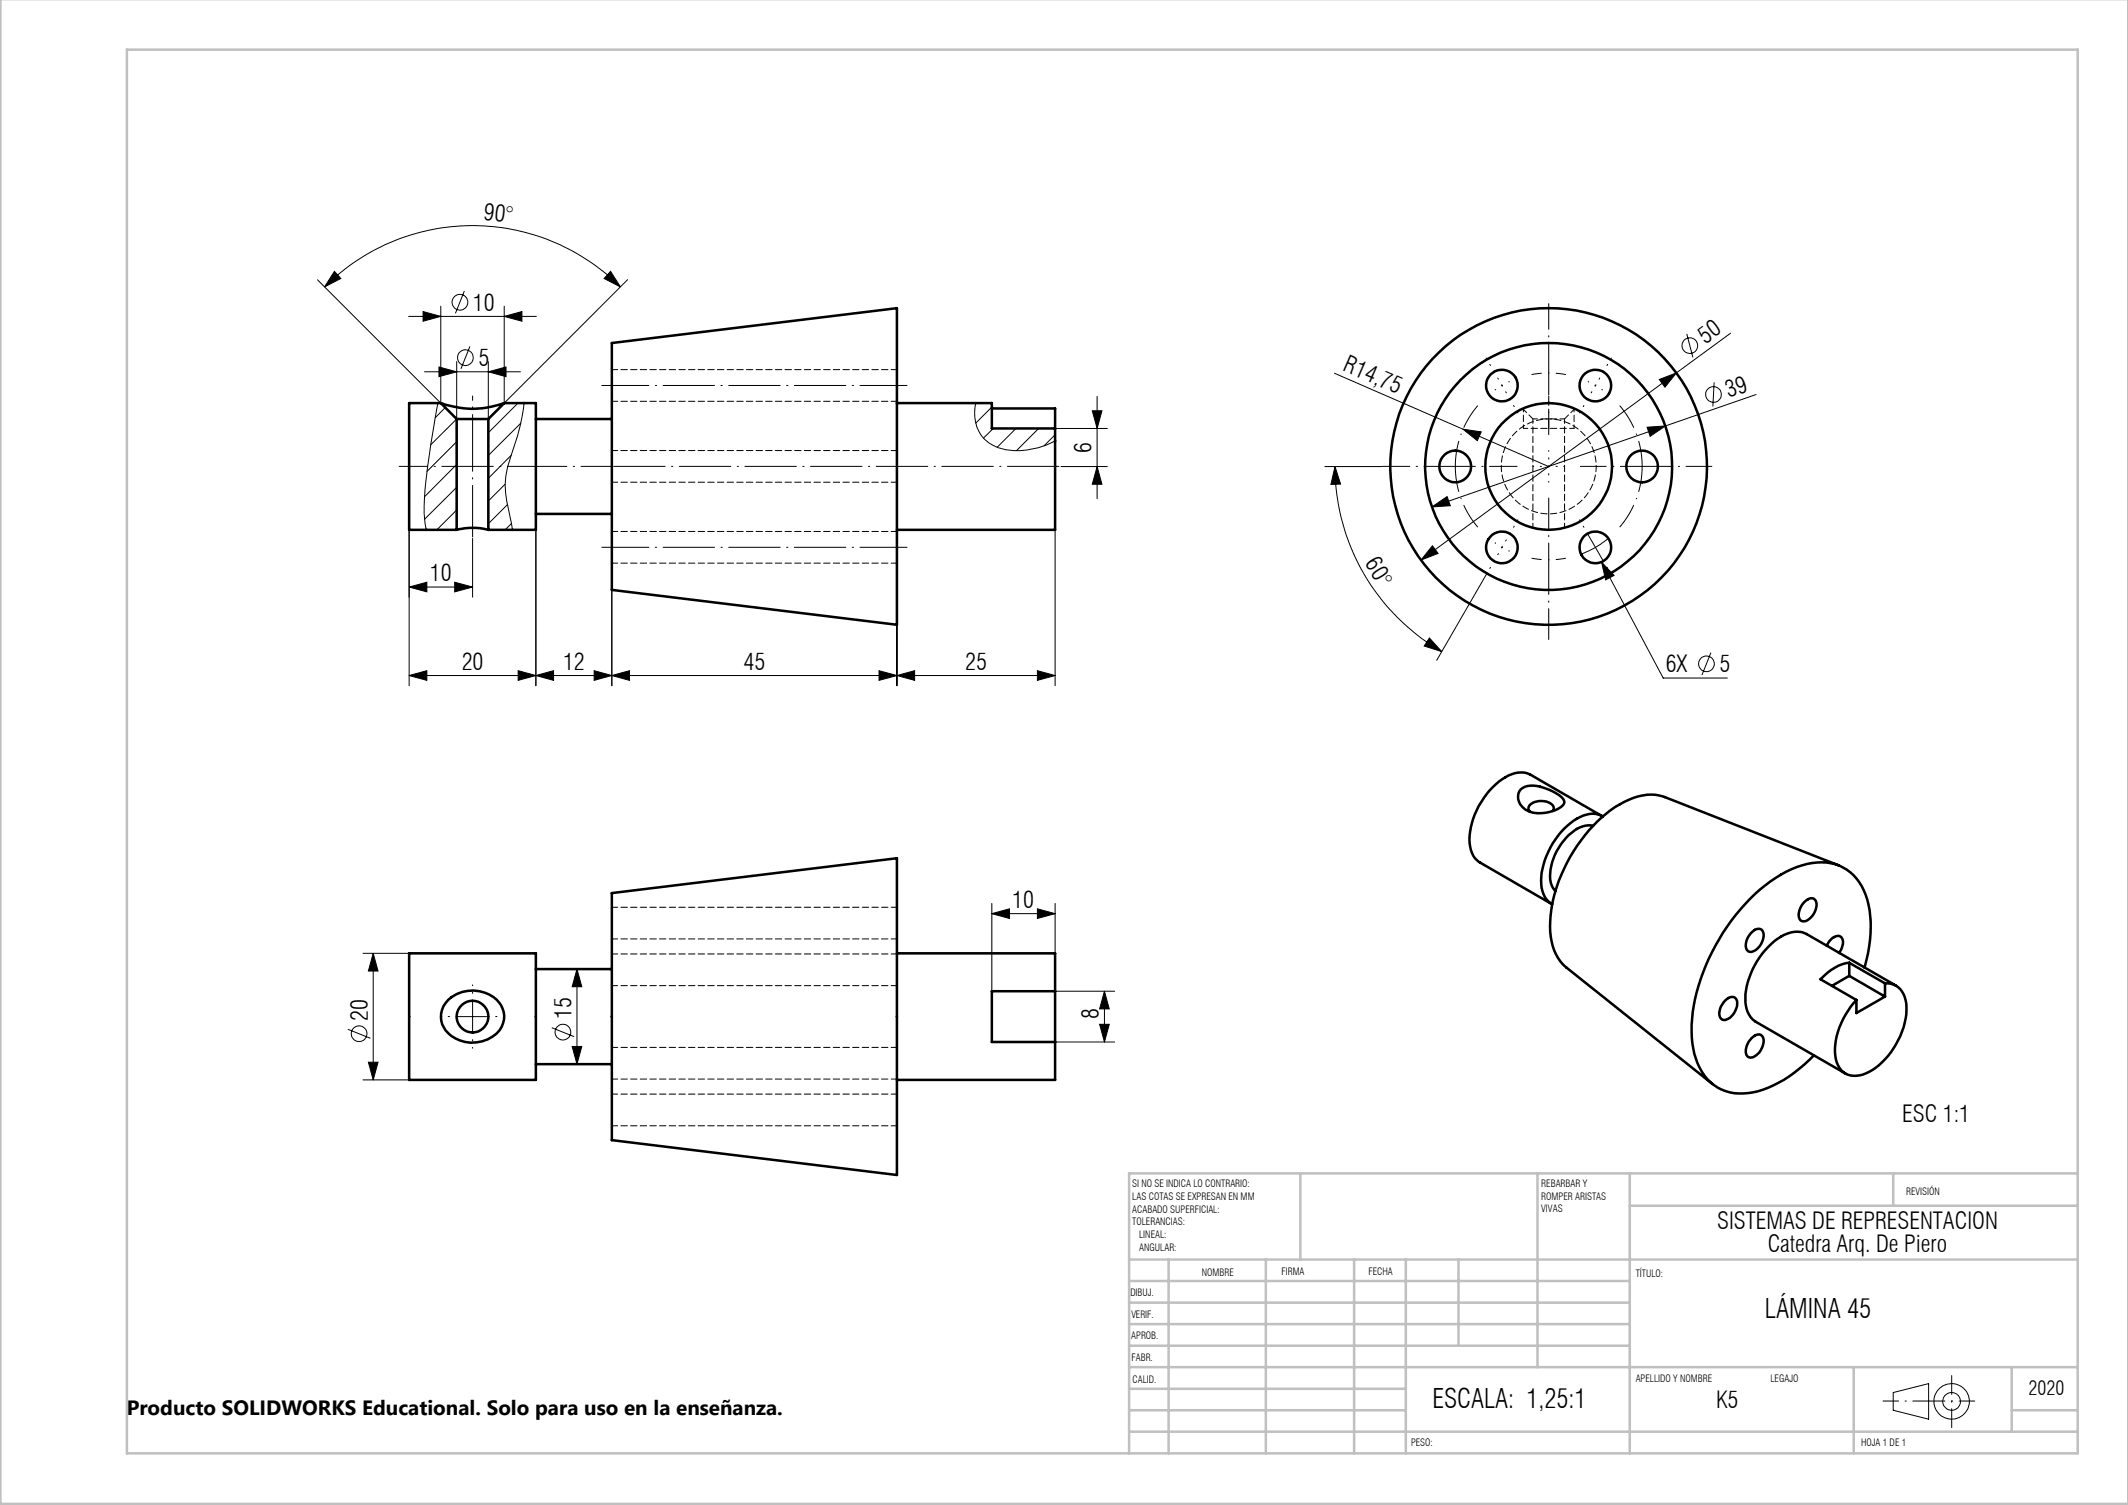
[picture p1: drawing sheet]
<svg xmlns="http://www.w3.org/2000/svg" width="420mm" height="297mm" viewBox="0 0 420 297" stroke-linecap="round" stroke-linejoin="round" font-family="sans-serif">
<g fill="none" stroke="#000" stroke-width=".2">
<path d="M62.7 55.2l24.2 24.3M64.1 56.6a41.3 41.3 0 0 1 58.3 0M66 53.5l1.3 1.5-3.2 1.6zM91.7 57.4l-1.8 4.4M120.5 53.5l1.9 3.1-3.2-1.6zM123.9 55.2l-24.3 24.3M80.6 62.4h25.3M83.5 61.5l3.5 .9-3.5 1zM83.8 73.4h18.9M86.4 79.5l-.5 3.1a119.2 119.2 0 0 0-2.2 18.7l.4 3.3M86.6 72.4l3.5 1-3.5 .9zM87 60.4v19"/>
<path d="M90.1 71.4v11.2M92.7 68.4l-1.7 4.4M96.4 73.4l3.5-1v1.9zM96.4 71.4v11.2M99.5 62.4l3.5-.9v1.9zM99.5 60.4v19M102.2 79.5l-5.8 5.9M103.4 79.5a42.9 42.9 0 0 1-2.6 10.6 15.9 15.9 0 0 0-.4 10.4l.7 4.1M192.6 79.5a7.9 7.9 0 0 0 1.8 7.2 9 9 0 0 0 6.9 2.2 16.2 16.2 0 0 0 6.9-1.9M216.5 78.2v20.2M263.4 73.7l25.3 11M327.5 74.9l3.4-1.3-2.3 2.8z"/>
<path d="M330.9 73.6l-50.4 36.9M332.9 65.9l1.2 4.6M338.3 75.5l-.2 4.7M341.6 65.8l-10.7 7.8M346.6 77.9l-64 22.1M87.9 80.4l-2 2M90.1 82.7l-5.1 5.1M90.1 87.2l-5.8 5.8M90.1 91.6l-6.3 6.4M90.1 96.2l-6.3 6.3M99.7 95.6l-3.3 3.3M100.2 99.6l-3.8 3.8"/>
<path d="M100.9 89.9l-4.5 4.5M102.8 83.5l-6.4 6.4M105.8 82.8v52.5M120.8 82.8v52.5M195.8 80.3l-3.2 3.2M196 84.6l-1.9 1.9M200.5 84.6l-3.7 3.7M205 84.6l-4.4 4.3M208.2 85.8l-2.1 2.2M208.4 84.6h10.1M209.4 92.1h9.1M215.6 81.1h1.9l-1 3.5z"/>
<path d="M216.5 92.1l1 3.5h-1.9zM261.5 92.1h11.2M263.5 92.1l1.1 3.4-1.9 .1zM263.5 92.1a42.2 42.2 0 0 0 21.1 36.5M288.7 84.7l3.6 .5-.7 1.8zM288.7 84.7l16.9 7.4M325.1 84.3l3.6-.2-3 2zM80.8 115.8l3.4-.9v1.9zM80.8 104.7v30.6M80.8 115.8h12.5M89.7 114.9l3.6 .9-3.6 1zM90.1 100.6l-3.9 4"/>
<path d="M93.3 106.3v11.6M100.9 103.3l-1.2 1.3M208.2 104.7v30.6M282.6 100l3-2 .6 1.8zM282.7 107.7l1.1 1.5-3.3 1.3zM293.3 113.5l-9.7 16.8M313.3 105.3l1.6 2.7M314.9 108l-2.9 1.4M314.9 108l1.5 2.7M316.1 110.9l2.5 2.7-1.7 .8zM316.1 110.9l12.2 22.9h12.6M317.4 106.3l-2.5 1.7"/>
<path d="M80.8 133.3l3.4-.9v1.9zM80.8 133.3h127.4M102.3 132.4l3.5 .9-3.5 1zM105.8 133.3l3.5-.9v1.9zM117.3 132.4l3.5 .9-3.5 1zM120.8 133.3l3.4-.9v1.9zM173.5 132.4l3.5 .9-3.5 1zM177 133.3l3.5-.9v1.9zM177 123.4v11.9M204.8 132.4l3.4 .9-3.4 1zM282.1 125.9l2.5 2.7-3.5-1.1zM337.7 128.8l-1.8 4.4"/>
<path d="M195.8 178.3v17.2M204.8 179.3l3.4 1-3.4 1zM208.2 178.3v17.2M71.6 188.1h9M73.7 188.1l.9 3.5h-1.9zM73.7 188.1v25M93.3 197.5v6.3M113.9 191.2l.9 3.5h-1.9zM113.9 191.2v18.8M195.8 180.3l3.4-1v2zM195.8 180.3h12.4M208.4 195.6h11.6"/>
<path d="M218 195.6v10M218 195.6l.9 3.5h-1.9zM68.7 203.1l4.4 1.8M71.6 213.1h9M72.7 209.6h1.9l-.9 3.5zM90.1 200.6h6.3M108.9 202.8l4.4 1.8M112.9 206.5h1.9l-.9 3.5zM208.4 205.6h11.6M217 202.1h1.9l-.9 3.5zM373.7 274.8l6.9-1.8v7.1l-6.9-1.8z"/>
<circle cx="90.8" cy="59.7" r="1.55"/>
<circle cx="91.9" cy="70.6" r="1.55"/>
<circle cx="333.5" cy="68.2" r="1.54"/>
<circle cx="338.2" cy="77.8" r="1.55"/>
<circle cx="336.8" cy="131" r="1.55"/>
<circle cx="70.9" cy="204" r="1.54"/>
<circle cx="111.1" cy="203.7" r="1.55"/>
<circle cx="385.2" cy="276.6" r="1.75"/>
<circle cx="385.2" cy="276.5" r="3.5"/>
</g>
<path d="M371.6 276.5h18.2" fill="none" stroke="#000" stroke-width=".2" stroke-dasharray="6.3 1.3 .3 1.3" stroke-dashoffset="3.3"/>
<path d="M385.2 271.5v10.2" fill="none" stroke="#000" stroke-width=".2" stroke-dasharray="6.3 1.3 .3 1.3" stroke-dashoffset="2.6"/>
<g fill="none" stroke="#c0c0c0" stroke-width=".5">
<path d="M.1 -.1v296.9h419.9M25 9.8h385.1v277h-385.1zM256.6 231.6v17M303.5 231.6v38.2M321.7 231.6v55.2M321.7 237.9h88.4M373.7 231.6v6.3M410.1 231.6h-187.3v55.2M222.8 248.6h187.3M222.8 257.1h98.9M222.8 252.8h98.9M230.6 248.6v38.2"/>
<path d="M249.8 248.6v38.2M267.3 248.6v38.2M277.5 248.6v38.2M287.9 248.6v17M222.8 265.6h98.9M222.8 261.3h98.9M222.8 278.3h54.7M222.8 274.1h54.7M222.8 269.8h187.3M365.9 269.8v17M397.1 278.3h13M397.1 269.8v12.7"/>
<path d="M222.8 282.5h187.3"/>
</g>
<path d="M296.5 76.1l-2.6 1.8M296.5 76.1l2.8-1.4M314.9 76.1l-2.8-1.4M314.9 76.1l2.6 1.8M296.5 108l2.8 1.3M296.5 108l-2.6-1.8" fill="none" stroke="#000" stroke-width=".2" stroke-dasharray="10.2 1.3 .3 1.3" stroke-dashoffset="10" stroke-linecap="butt"/>
<path d="M309.1 73.9a18.4 18.4 0 0 0-6.8 0M302.3 110.2a18.4 18.4 0 0 0 6.8 0" fill="none" stroke="#000" stroke-width=".2" stroke-dasharray="10.2 1.3 .3 1.3" stroke-dashoffset="8.2" stroke-linecap="butt"/>
<path d="M291.7 80a18.4 18.4 0 0 0 0 24M319.7 104a18.4 18.4 0 0 0 0-24" fill="none" stroke="#000" stroke-width=".2" stroke-dasharray="10.2 1.3 .3 1.3" stroke-dashoffset="5" stroke-linecap="butt"/>
<g fill="none" stroke="#000" stroke-width=".2" stroke-dasharray="10.2 1.3 .3 1.3" stroke-dashoffset="10">
<path d="M294.9 73.4l-1.6-2.7M296.5 76.1l-1.6-2.7M296.5 76.1l1.5 2.7M298 78.8l1.6 2.7M313.3 78.8l-1.5 2.7M314.9 76.1l1.6-2.7M314.9 76.1l-1.6 2.7M316.5 73.4l1.5-2.7M305.7 92v-3.1M305.7 92h-3.2M305.7 92v3.2M305.7 92h3.1"/>
<path d="M294.9 110.7l-1.6 2.7M296.5 108l-1.6 2.7M296.5 108l1.5-2.7M298 105.3l1.6-2.7M313.3 105.3l-1.5-2.7M316.5 110.7l1.5 2.7M93.3 197.5v-3.1M90.2 200.6h-3.2M93.3 203.7v3.2M96.4 200.6h3.1"/>
</g>
<path d="M305.7 85.8v-25.9M311.9 92h26" fill="none" stroke="#000" stroke-width=".2" stroke-dasharray="10.2 1.3 .3 1.3" stroke-dashoffset="5.1"/>
<path d="M299.4 92h-26.6" fill="none" stroke="#000" stroke-width=".2" stroke-dasharray="10.2 1.3 .3 1.3" stroke-dashoffset="4.7"/>
<path d="M105.8 92h15M305.7 98.3v27.9" fill="none" stroke="#000" stroke-width=".2" stroke-dasharray="10.2 1.3 .3 1.3" stroke-dashoffset="4.1"/>
<path d="M78.8 92h27" fill="none" stroke="#000" stroke-width=".2" stroke-dasharray="10.2 1.3 .3 1.3" stroke-dashoffset="4.5"/>
<path d="M209.3 92h-88.5" fill="none" stroke="#000" stroke-width=".2" stroke-dasharray="10.2 1.3 .3 1.3" stroke-dashoffset="-.3"/>
<path d="M93.3 106.1v-23.4" fill="none" stroke="#000" stroke-width=".2" stroke-dasharray="10.2 1.3 .3 1.3" stroke-dashoffset="-.2"/>
<path d="M93.3 78.1v4.6" fill="none" stroke="#000" stroke-width=".2" stroke-dasharray="10.2 1.3 .3 1.3" stroke-dashoffset="9.3"/>
<path d="M179 76.1h-60.2M179 108h-60.2" fill="none" stroke="#000" stroke-width=".2" stroke-dasharray="10.2 1.3 .3 1.3" stroke-dashoffset=".9"/>
<path d="M305.7 78.1v6.6" fill="none" stroke="#000" stroke-width=".2" stroke-dasharray="10.2 1.3 .3 1.3" stroke-dashoffset="8.3"/>
<g fill="#000">
<path d="M288.7 84.7l3.6 .5-.7 1.8zM316.1 110.9l2.5 2.7-1.7 .8z"/>
<path d="M120.5 53.5l1.9 3.1-3.2-1.6zM66 53.5l1.3 1.5-3.2 1.6z"/>
<path d="M96.4 73.4l3.5-1v1.9zM86.6 72.4l3.5 1-3.5 .9z"/>
<path d="M99.5 62.4l3.5-.9v1.9zM83.5 61.5l3.5 .9-3.5 1z"/>
<path d="M215.6 81.1h1.9l-1 3.5zM216.5 92.1l1 3.5h-1.9zM218 195.6l.9 3.5h-1.9zM217 202.1h1.9l-.9 3.5zM113.9 191.2l.9 3.5h-1.9zM112.9 206.5h1.9l-.9 3.5z"/>
<path d="M263.5 92.1l1.1 3.4-1.9 .1zM282.1 125.9l2.5 2.7-3.5-1.1z"/>
<path d="M282.7 107.7l-2.2 2.8 3.3-1.3zM327.5 74.9l1.1 1.5 2.3-2.8z"/>
<path d="M282.6 100l3.6-.2-.6-1.8zM325.1 84.3l.6 1.8 3-2z"/>
<path d="M80.8 133.3l3.4-.9v1.9zM102.3 132.4l3.5 .9-3.5 1z"/>
<path d="M120.8 133.3l3.4-.9v1.9zM173.5 132.4l3.5 .9-3.5 1zM177 133.3l3.5-.9v1.9zM204.8 132.4l3.4 .9-3.4 1zM195.8 180.3l3.4-1v2zM204.8 179.3l3.4 1-3.4 1z"/>
<path d="M117.3 132.4l3.5 .9-3.5 1zM105.8 133.3l3.5-.9v1.9zM89.7 114.9l3.6 .9-3.6 1zM80.8 115.8l3.4-.9v1.9z"/>
<path d="M72.7 209.6h1.9l-.9 3.5zM73.7 188.1l.9 3.5h-1.9z"/>
</g>
<g fill="none" stroke="#000" stroke-width=".5">
<path d="M87 79.5h-6.2v25.1h9.3M87 79.5a17.8 17.8 0 0 0 12.5 0M87 79.5l3.1 3.2M99.5 79.5h6.3v25.1h-9.4M99.5 79.5l-3.1 3.2M120.8 67.7l56.2-6.9v62.5l-56.2-6.9zM177 79.5h18.8v5.1h12.4M90.1 82.7h6.3M90.1 82.7v21.9M96.4 82.7v21.9M105.8 82.7h15M195.8 80.6h12.4v24h-31.2"/>
<path d="M90.1 104.6a12.7 12.7 0 0 1 6.3 0M105.8 101.4h15M300.2 155.7a4.7 4.7 0 0 1 4.7-.2l2.3 1.1a2.03 2.03 0 0 1 1.5 1.9 4.2 4.2 0 0 1-3 1.8 5.1 5.1 0 0 1-5.6-1.5 2.51 2.51 0 0 1 .1-3.1zM120.8 176.2l56.2-6.8v62.5l-56.2-6.9zM306.5 160.1a1.16 1.16 0 0 0-.9-1.8 3.4 3.4 0 0 0-3.8 .8 .84 .84 0 0 0 .2 1.1M314.4 163a5.3 5.3 0 0 0-4.8 1.8 11.2 11.2 0 0 0-3.5 9.4l.4 1 .5 .7M316.2 161.1l-14.1-8.2a5.3 5.3 0 0 0-5.7 .9 15.4 15.4 0 0 0-6.3 12.6 4.6 4.6 0 0 0 2 3.8l14.1 8.2M316.3 161.1a4.8 4.8 0 0 0-5.1 .5 15.3 15.3 0 0 0-7 13 4.5 4.5 0 0 0 2.2 3.8M356.1 178l.3-.3a1.16 1.16 0 0 1 1.5-.4 1.16 1.16 0 0 1 .6 1.4 3.6 3.6 0 0 1-2.4 3.1 1.22 1.22 0 0 1-1-1.8l.5-1.3zM362.9 170.8l-34.3-13.5a9.5 9.5 0 0 0-8 .9 28.2 28.2 0 0 0-11.9 13.2 23.9 23.9 0 0 0-2.5 14.4 8.6 8.6 0 0 0 3 5.2l28.8 22.9M80.8 188.1h25v25h-25zM88.5 197.3a7 7 0 0 1 10.4 1.1 4.7 4.7 0 0 1-2.6 6.7 6.7 6.7 0 0 1-9-3 4.6 4.6 0 0 1 1.2-4.8z"/>
<path d="M105.8 191.2h15M177 188.1h31.2v7.5M208.2 195.6h-12.4v10h12.4M208.2 195.6v10M340.5 197.5a1.35 1.35 0 0 1 2.2-.3 3.3 3.3 0 0 1-2.5 4.1 1.55 1.55 0 0 1-.7-2.3zM345.7 184a1.35 1.35 0 0 1 2.2-.2 3.3 3.3 0 0 1-2.5 4.1 1.55 1.55 0 0 1-.7-2.3l.4-.9zM360.5 186.6a2.46 2.46 0 0 1 2.6-1.8 1.57 1.57 0 0 1 .4 2.2l-.5 1.1M365 190a9.5 9.5 0 0 0-5.7 3.2l7.1 4.1M365 190l7 4.1M365 192.6l-3.4 2M365 192.6l7 4.1M365 190v2.6"/>
<path d="M368 191a24.2 24.2 0 0 0 .2-14.4 9.3 9.3 0 0 0-11.5-6.1 26 26 0 0 0-13.2 8.9 39.6 39.6 0 0 0-9.6 22.9 14.5 14.5 0 0 0 3.7 11.3 9.6 9.6 0 0 0 9.3 1.8 24.6 24.6 0 0 0 11.1-7.1M372 194.1a3.9 3.9 0 0 1 4.2 3.9 15.2 15.2 0 0 1-6 12.7 6.1 6.1 0 0 1-5.5 1.4 4.5 4.5 0 0 1-2.5-4.5 15.1 15.1 0 0 1 4.2-10.3M372 196.7l-5.6 3.2v-2.6M372 194.1v2.6M374.2 194.5l-17.6-10.2a5.4 5.4 0 0 0-5.7 .9 15.6 15.6 0 0 0-6.4 12.6 4.8 4.8 0 0 0 2 3.8l17.7 10.2M105.8 210h15M208.2 205.6v7.5h-31.2M345.7 204.9l.3-.3a1.16 1.16 0 0 1 1.5-.4 1.16 1.16 0 0 1 .6 1.4 3.3 3.3 0 0 1-2.7 3.1 1.53 1.53 0 0 1-.7-2.3l.4-.8z"/>
<circle cx="296.4" cy="76.1" r="3.1"/>
<circle cx="314.9" cy="76.1" r="3.1"/>
<circle cx="287.2" cy="92.1" r="3.1"/>
<circle cx="305.6" cy="92" r="12.5"/>
<circle cx="305.7" cy="92.1" r="24.4"/>
<circle cx="305.7" cy="92.1" r="31.2"/>
<circle cx="324.1" cy="92.1" r="3.1"/>
<circle cx="296.4" cy="108" r="3.1"/>
<circle cx="314.9" cy="108" r="3.1"/>
<circle cx="93.3" cy="200.6" r="3.1"/>
</g>
<g fill="none" stroke="#000" stroke-width=".2" stroke-dasharray="1.3 .6" stroke-dashoffset=".1">
<path d="M120.8 79.2h56.2M177 72.9h-56.2M120.8 95.2h56.2M177 88.9h-56.2M120.8 111.1h56.2M177 104.9h-56.2M177 179h-56.2M120.8 194.5h56.2M120.8 185.3h56.2M177 188.3h-56.2M120.8 212.9h56.2M177 206.7h-56.2"/>
<path d="M177 215.9h-56.2M120.8 222.2h56.2"/>
</g>
<path d="M302.5 82.7h6.3M302.5 82.7v21.5M310.7 84.5h-10M308.8 104.1v-21.4" fill="none" stroke="#000" stroke-width=".2" stroke-dasharray="1.3 .6" stroke-dashoffset=".4"/>
<path d="M305.7 82.7a9.4 9.4 0 0 1 8.3 13.7 9.4 9.4 0 0 1-16.1 .9 9.4 9.4 0 0 1 6.8-14.6h1" fill="none" stroke="#000" stroke-width=".2" stroke-dasharray="1.3 .6" stroke-dashoffset=".7"/>
<path d="M300.7 84.5v-3.9M310.7 80.6v3.9" fill="none" stroke="#000" stroke-width=".2" stroke-dasharray="1.3 .6" stroke-dashoffset=".6"/>
<path d="M300.5 80.6l2 2.1M308.8 82.7l2-2.1" fill="none" stroke="#000" stroke-width=".2" stroke-dasharray="1.3 .6" stroke-dashoffset=".2"/>
<g font-size="5.3">
<text x="348.4" y="260.1">LÁMINA 45</text>
<text x="282.7" y="277.9">ESCALA: 1,25:1</text>
</g>
<g font-size="4.6">
<text x="95.3" y="43.4" transform="rotate(7 95.3 43.4)">90°</text>
<text x="93.3" y="61.3">10</text>
<text x="336.6" y="68" transform="rotate(-36 336.6 68)">50</text>
<text x="94.4" y="72.2">5</text>
<text x="264.8" y="73.1" transform="rotate(24 264.8 73.1)">R14,75</text>
<text x="341.2" y="78.6" transform="rotate(-19 341.2 78.6)">39</text>
<text x="215.4" y="89.4" transform="rotate(-90 215.4 89.4)">6</text>
<text x="269.2" y="111.2" transform="rotate(58 269.2 111.2)">60°</text>
<text x="84.8" y="114.7">10</text>
<text x="91.1" y="132.2">20</text>
<text x="111.1" y="132.2">12</text>
<text x="146.7" y="132.2">45</text>
<text x="190.5" y="132.2">25</text>
<text x="328.8" y="132.6">6X</text>
<text x="339.4" y="132.6">5</text>
<text x="199.8" y="179.2">10</text>
<text x="72.6" y="201.4" transform="rotate(-90 72.6 201.4)">20</text>
<text x="112.8" y="201.1" transform="rotate(-90 112.8 201.1)">15</text>
<text x="216.9" y="201.1" transform="rotate(-90 216.9 201.1)">8</text>
<text x="375.5" y="221.4">ESC 1:1</text>
<text x="338.9" y="242.5">SISTEMAS DE REPRESENTACION</text>
<text x="348.9" y="247.1">Catedra Arq. De Piero</text>
<text x="338.7" y="277.9">K5</text>
</g>
<text font-size="4.1" x="25" y="279.3">Producto SOLIDWORKS Educational. Solo para uso en la enseñanza.</text>
<text font-size="3.9" x="400.4" y="275.3">2020</text>
<g font-size="2">
<text x="223.5" y="234.3">SI NO SE INDICA LO CONTRARIO:</text>
<text x="223.5" y="236.8">LAS COTAS SE EXPRESAN EN MM</text>
<text x="223.5" y="239.3">ACABADO SUPERFICIAL:</text>
<text x="304.2" y="234.2">REBARBAR Y</text>
<text x="304.2" y="236.7">ROMPER ARISTAS</text>
<text x="304.2" y="239.2">VIVAS</text>
<text x="376.2" y="235.9">REVISIÓN</text>
<text x="223.5" y="241.8">TOLERANCIAS:</text>
<text x="224.8" y="244.3">LINEAL:</text>
<text x="224.8" y="246.8">ANGULAR:</text>
<text x="237.2" y="251.7">NOMBRE</text>
<text x="252.9" y="251.7">FIRMA</text>
<text x="270.1" y="251.7">FECHA</text>
<text x="322.8" y="252">TÍTULO:</text>
<text x="223.1" y="255.8">DIBUJ.</text>
<text x="223.3" y="260.1">VERIF.</text>
<text x="223.3" y="264.2">APROB.</text>
<text x="223.3" y="268.5">FABR.</text>
<text x="223.6" y="272.9">CALID.</text>
<text x="322.8" y="272.8">APELLIDO Y NOMBRE</text>
<text x="349.4" y="272.8">LEGAJO</text>
<text x="278.5" y="285.3">PESO:</text>
<text x="367.3" y="285.3">HOJA 1 DE 1</text>
</g>
</svg>
